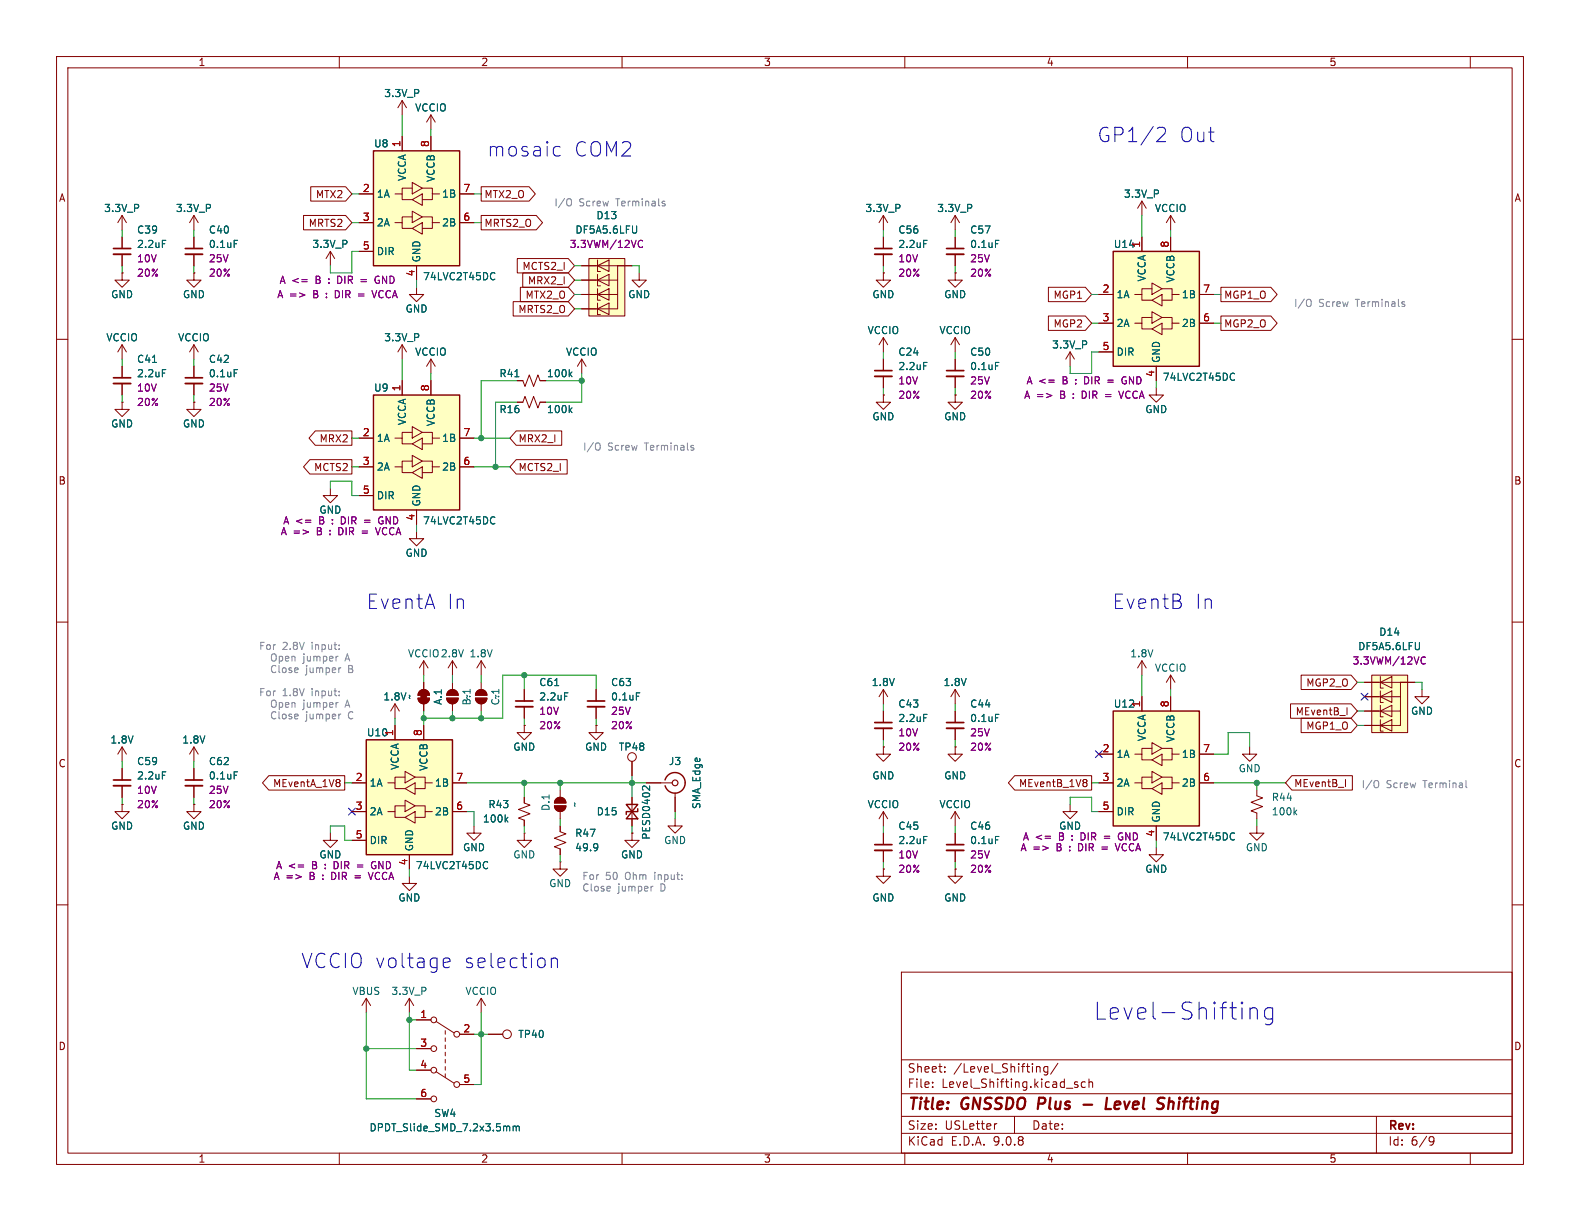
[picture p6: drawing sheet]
<svg xmlns="http://www.w3.org/2000/svg" width="279mm" height="216mm" viewBox="0 0 279 216" stroke-linecap="round" stroke-linejoin="round" font-family="sans-serif">
<g fill="none" stroke="#840000" stroke-width=".18">
<path d="M10 10h259.4v195.9h-259.4zM12 12h255.4v191.9h-255.4zM60 10v2M110 10v2M160 10v2M210 10v2M260 10v2M10 60h2M71.1 61l.8 1.2M71.1 61v2.5M71.1 61l-.7 1.2M267.4 60h2"/>
<path d="M10 110h2M267.4 110h2M34.3 132.1v2.5M34.3 135.9v2M34.3 138.9v2.1M34.3 132.1l.8 1.3M34.3 132.1l-.8 1.3M84.1 123.4h2a1.02 1.02 0 0 1-1 1.1 1.02 1.02 0 0 1-1-1.1zM84.4 122.2a1.02 1.02 0 0 1 1.1-.2 1.02 1.02 0 0 1 .6 .9h-2zM85.1 120.7v1.2M85.1 124.5v1.2M92.7 121.9v2.1"/>
<path d="M92.7 125v2M99.1 139.7v1.3M34.3 142.2v1.3h1.3l-1.3 1.3-1.3-1.3h1.3M34.3 142.2h.1M98 142.5h2.1a1.02 1.02 0 0 1-1 1 1.02 1.02 0 0 1-1.1-1zM98.3 141.3a1.02 1.02 0 0 1 1.1-.2 1.02 1.02 0 0 1 .7 .9h-2.1zM99.1 143.5v1.3M111.8 141v5.1M10 160h2M159.4 171.9h108v32h-108zM267.4 160h2M73.7 180.3h2.5"/>
<path d="M73.7 185.4h2.5M73.7 189.2h2.5M73.7 194.3h2.5M77.1 180.6l3.2 2M77.1 189.5l3.2 2M78.7 182.2v.7M78.7 183.5v.7M78.7 184.8v.6M78.7 186.1v.6M78.7 187.3v.7M78.7 188.6v.6M78.7 189.9v.6"/>
<path d="M81.3 191.8h2.5M81.3 182.9h2.5M159.4 197.4h108M159.4 193.4h108M159.4 187.4h108M164.9 192.1v.2M164.9 191.4v.1M167.1 189.4v.2M167.1 188.7v.1M176.3 198.7l-.3 .1M179.4 197.4v3M183.5 188.6h.2l.2 .2v.8"/>
<path d="M185.3 188.7l-.4-.1-.3 .3v.4l.1 .2h.6M185.3 188.6v1.2l-.3 .3-.4-.1M187.1 188l-1.3 1.9M190.1 191.7l.5 .2v.2l-.2 .2-.4-.1M190.1 191.4h.5M191.9 191.4l-.4-.1-.3 .3v.4l.2 .2h.5M192.6 191.4l.2-.1 .3 .1 .1 .9M192.6 190.8v1.5M243.4 197.4v6.5M60 203.9v2M110 203.9v2M159.4 200.4h108"/>
<path d="M160 203.9v2M210 203.9v2M253 201l.5 .1a.99 .99 0 0 1-.4 1.4h-.2M253.6 201.6l-.3 .3h-.3M260 203.9v2"/>
<circle cx="76.7" cy="194.3" r=".51"/>
<circle cx="76.7" cy="180.3" r=".51"/>
<circle cx="76.7" cy="185.4" r=".51"/>
<circle cx="76.7" cy="189.2" r=".51"/>
<circle cx="80.8" cy="191.8" r=".51"/>
<circle cx="80.8" cy="182.9" r=".51"/>
</g>
<path d="M183.8 194.1l-.3 2M191.6 195.3h1.5M195.8 194.1l-.3 2h1M197.3 194.9l-.2 .9 .2 .3M198.1 195.2l-1 .2M206.8 194.1l-.2 2M207.3 194.8l-.6 .2" fill="none" stroke="#840000" stroke-width=".4"/>
<g fill="#840000" stroke="#840000" stroke-width=".18">
<path d="M98 142.5h2.1a1.02 1.02 0 0 1-1 1 1.02 1.02 0 0 1-1.1-1z"/>
<path d="M98.3 141.3a1.02 1.02 0 0 1 1.1-.2 1.02 1.02 0 0 1 .7 .9h-2.1z"/>
<path d="M84.1 123.4h2a1.02 1.02 0 0 1-1 1.1 1.02 1.02 0 0 1-1-1.1z"/>
<path d="M84.4 122.2a1.02 1.02 0 0 1 1.1-.2 1.02 1.02 0 0 1 .6 .9h-2z"/>
</g>
<path d="M32.8 137.9h3M91.2 124h3" fill="none" stroke="#840000" stroke-width=".3"/>
<path d="M32.8 138.9h3M91.2 125h3" fill="none" stroke="#840000" stroke-width=".33"/>
<path d="M41.4 136.5h.6M98.1 121.2h.7M99.8 122.5h.6M114.9 139v.8l-.9-.8-.3 .1-.1 .4M90.1 199.2v.8M90.7 199.1v.9M90.7 199.2l.4-.1 .2 .2M91.3 199.3l.2-.2 .3 .1v.8M91.3 199.3v.7" fill="none" stroke="#006464" stroke-width=".18"/>
<path d="M110.7 142.2l2.1 2.6h-2.1l2.1-2.6zM112.8 143v.5h-2.1v.5" fill="none" stroke="#840000" stroke-width=".25"/>
<path d="M64.8 130.8h15.2v20.3h-15.2z" fill="#ffffc2"/>
<path d="M64.8 130.8h15.2v20.3h-15.2z" fill="none" stroke="#840000" stroke-width=".25"/>
<g fill="none" stroke="#840000" stroke-width=".18">
<path d="M156.2 41.9v2M156.2 45v2M62.2 138.4h2.6M68.6 138.4h1.2v1h1.8M69.8 128.3v2.5M71.6 137.4h-1.8v1M71.6 136.4l1.8 1-1.8 1zM71.6 139.4l1.8-1v2.1zM73.4 137.4h1.8v1h1.3M74.9 128.3v2.5M75.2 138.4v1h-1.8M80 138.4h2.5"/>
<path d="M58.4 147.3v1.3h1.3l-1.3 1.3-1.3-1.3h1.3M62.2 143.5h2.6M62.2 148.6h2.6M68.6 143.5h1.2v1h1.8M71.6 142.5h-1.8v1M71.6 141.5l1.8 1-1.8 1zM71.6 144.5l1.8-1v2zM72.4 151.1v2.6M73.4 142.5h1.8v1h1.3M75.2 143.5v1h-1.8M80 143.5h2.5M83.8 146.1v1.2h1.3l-1.3 1.3-1.3-1.3h1.3"/>
</g>
<path d="M163.3 42.5h.6M85.9 152.3l.3 .2M86.2 153.5l-.3 .1" fill="none" stroke="#006464" stroke-width=".18"/>
<path d="M52.3 154.7l1 .3-1 .4M52.7 152.9h1M52.7 153.3h1M57.5 153.5v.1M57.5 152.8v.1M62.8 154.9h.9M62.8 155.2h.9M63.2 152.9h1M63.2 153.3h1M65.1 154.2l.5 1.3M66.1 152.3a.68 .68 0 0 0-.4 .7 .68 .68 0 0 0 .4 .6" fill="none" stroke="#840084" stroke-width=".18"/>
<path d="M154.7 43.9h3" fill="none" stroke="#840000" stroke-width=".3"/>
<path d="M154.7 45h3" fill="none" stroke="#840000" stroke-width=".33"/>
<path d="M66 69.9h15.3v20.3h-15.3z" fill="#ffffc2"/>
<path d="M66 69.9h15.3v20.3h-15.3z" fill="none" stroke="#840000" stroke-width=".25"/>
<g fill="none" stroke="#840000" stroke-width=".18">
<path d="M201.9 35.6l.8 1.2M201.9 35.6v2.5M201.9 35.6l-.7 1.2M207 38.1l-.8 1.3M207 38.1l.8 1.3M207 38.1v2.5M63.5 77.5h2.5M69.8 77.5h1.3v1h1.8M71.1 67.3v2.6M72.9 76.5h-1.8v1M72.9 75.4l1.8 1.1-1.8 1zM72.9 78.5l1.8-1v2z"/>
<path d="M74.7 76.5h1.8v1h1.2M76.2 67.3v2.6M76.5 77.5v1h-1.8M81.3 77.5h2.5M58.4 86.4v1.2h1.3l-1.3 1.3-1.3-1.3h1.3M63.5 82.6h2.5M63.5 87.6h2.5M69.8 82.6h1.3v1h1.8M72.9 81.5h-1.8v1.1M72.9 80.5l1.8 1-1.8 1.1zM72.9 83.6l1.8-1v2zM73.7 90.2v2.5"/>
<path d="M74.7 81.5h1.8v1.1h1.2M76.5 82.6v1h-1.8M81.3 82.6h2.5M92.7 128.3v1.2h1.3l-1.3 1.3-1.3-1.3h1.3M92.7 128.3h.1M111.8 134.6v2.6"/>
<circle cx="111.8" cy="133.9" r=".76"/>
</g>
<path d="M87.1 91.4l.4 .1M87.5 92.5l-.4 .2" fill="none" stroke="#006464" stroke-width=".18"/>
<path d="M53.6 93.7l.9 .4-.9 .3M54 92h1M54 92.4h1M58.4 94.4v.2M58.4 93.8v.1M64 93.9h1M64 94.3h1M64.5 92h.9M64.5 92.4h.9M66.4 93.3l.4 1.3M67.4 91.4a.68 .68 0 0 0-.5 .6 .68 .68 0 0 0 .5 .7" fill="none" stroke="#840084" stroke-width=".18"/>
<path d="M196.8 44.5h15.3v20.3h-15.3z" fill="#ffffc2"/>
<path d="M196.8 44.5h15.3v20.3h-15.3z" fill="none" stroke="#840000" stroke-width=".25"/>
<g fill="none" stroke="#840000" stroke-width=".18">
<path d="M71.1 17.8l.8 1.3M71.1 17.8v2.5M71.1 17.8l-.7 1.3M168.9 38.1l.8 1.3M168.9 38.1v2.5M168.9 38.1l-.8 1.3M168.9 48.3v1.2h1.3l-1.3 1.3-1.3-1.3h1.3M168.9 48.3h.1M168.9 41.9v2M168.9 45v2M194.3 52.1h2.5M194.3 57.2h2.5"/>
<path d="M200.7 52.1h1.2v1h1.8M200.7 57.2h1.2v1h1.8M201.9 41.9v2.6M203.7 51.1h-1.8v1M203.7 56.1h-1.8v1.1M203.7 50l1.8 1.1-1.8 1zM203.7 55.1l1.8 1-1.8 1.1zM203.7 53.1l1.8-1v2zM203.7 58.2l1.8-1v2zM205.5 51.1h1.8v1h1.2M205.5 56.1h1.8v1.1h1.2M207 41.9v2.6"/>
<path d="M207.3 52.1v1h-1.8M207.3 57.2v1h-1.8M212.1 52.1h2.5M212.1 57.2h2.5M189.2 62.2l.8 1.3M189.2 62.2v2.6M189.2 62.2l-.7 1.3M194.3 62.2h2.5M204.5 64.8v2.5M21.6 132.1l.8 1.3M21.6 132.1v2.5M21.6 135.9v2"/>
<path d="M21.6 138.9v2.1M21.6 132.1l-.8 1.3M105.4 128.3v1.2h1.3l-1.3 1.3-1.3-1.3h1.3M105.4 128.3h.1M21.6 142.2v1.3h1.3l-1.3 1.3-1.3-1.3h1.3M21.6 142.2h.1"/>
</g>
<path d="M176 42.5h.6M218 66l.3 .1M218.3 67.1l-.3 .2M28.7 136.5h.6" fill="none" stroke="#006464" stroke-width=".18"/>
<path d="M185 69.6l1 .3-1 .4M185.5 67.2h.9M185.5 67.6h.9M195.5 69.8h1M195.5 70.1h1M195.9 67.2h1M195.9 67.6h1M197.8 69.2l.5 1.2M198.8 66.6a.68 .68 0 0 0-.4 .7 .68 .68 0 0 0 .4 .6" fill="none" stroke="#840084" stroke-width=".18"/>
<path d="M167.4 43.9h3M20.1 137.9h3" fill="none" stroke="#840000" stroke-width=".3"/>
<path d="M167.4 45h3M20.1 138.9h3" fill="none" stroke="#840000" stroke-width=".33"/>
<path d="M66 26.7h15.3v20.3h-15.3z" fill="#ffffc2"/>
<path d="M66 26.7h15.3v20.3h-15.3z" fill="none" stroke="#840000" stroke-width=".25"/>
<g fill="none" stroke="#840000" stroke-width=".18">
<path d="M21.6 38.1v2.5M21.6 38.1l.8 1.3M21.6 38.1l-.8 1.3M34.3 38.1v2.5M34.3 38.1l.8 1.3M34.3 38.1l-.8 1.3M63.5 34.3h2.5M63.5 39.4h2.5M69.8 34.3h1.3v1h1.8M69.8 39.4h1.3v1h1.8M71.1 24.1v2.6M72.9 33.3h-1.8v1"/>
<path d="M72.9 38.4h-1.8v1M72.9 32.3l1.8 1-1.8 1zM72.9 37.3l1.8 1.1-1.8 1zM72.9 35.3l1.8-1v2zM74.7 33.3h1.8v1h1.2M74.7 38.4h1.8v1h1.2M76.2 24.1v2.6M76.5 34.3v1h-1.8M76.5 39.4v1h-1.8M81.3 34.3h2.5M81.3 39.4h2.5M21.6 48.3v1.2h1.3l-1.3 1.3-1.3-1.3h1.3"/>
<path d="M21.6 48.3h.1M21.6 41.9v2M21.6 45v2M34.3 48.3v1.2h1.3l-1.3 1.3-1.3-1.3h1.3M34.3 48.3h.1M34.3 41.9v2M34.3 45v2M58.4 44.5l.8 1.2M58.4 44.5v2.5M58.4 44.5l-.7 1.2M63.5 44.5h2.5M72.9 40.4l1.8-1v2z"/>
<path d="M73.7 50.8v1.3h1.2l-1.2 1.2-1.3-1.2h1.3M73.7 47v2.5M21.6 71.1v1.3h1.3l-1.3 1.3-1.3-1.3h1.3M21.6 71.1h.1M21.6 61v2.5M21.6 64.8v2M21.6 67.8v2.1M21.6 61l-.8 1.2M21.6 61l.8 1.2M34.3 71.1v1.3h1.3l-1.3 1.3-1.3-1.3h1.3M34.3 71.1h.1M34.3 61v2.5"/>
<path d="M34.3 64.8v2M34.3 67.8v2.1M34.3 61l-.8 1.2M34.3 61l.8 1.2M76.2 63.5v2.5M76.2 63.5l-.8 1.3M76.2 63.5l.8 1.3M102.9 63.5l-.8 1.3M102.9 63.5l.7 1.3M102.9 63.5v2.5M168.9 63.5v2M168.9 66.5v2.1"/>
<path d="M74.9 116.8v2.6M74.9 116.8l-.7 1.3M74.9 116.8l.8 1.3M80 116.8l.8 1.3M80 116.8v2.6M80 116.8l-.8 1.3M85.1 116.8l.8 1.3M85.1 116.8v2.6M85.1 116.8l-.8 1.3M69.8 124.5l.8 1.2M69.8 124.5v2.5M69.8 124.5l-.7 1.2"/>
<path d="M73.9 123.4h2a1.02 1.02 0 0 1-1 1.1 1.02 1.02 0 0 1-1-1.1zM74.2 122.2a1.02 1.02 0 0 1 1.1-.2 1.02 1.02 0 0 1 .6 .9h-2zM74.9 120.7v1.2M74.9 124.5v1.2M79 123.4h2a1.02 1.02 0 0 1-1 1.1 1.02 1.02 0 0 1-1-1.1zM79.3 122.2a1.02 1.02 0 0 1 1.1-.2 1.02 1.02 0 0 1 .6 .9h-2zM80 120.7v1.2M80 124.5v1.2M105.4 121.9v2.1M105.4 125v2M92.7 141v1l1 .4-2 .7 2 .8-2 .8 1 .3v1.1M92.7 147.3v1.3h-1.3l1.3 1.3 1.3-1.3h-1.3"/>
<path d="M92.7 147.3h.1M99.1 152.4v1.3h-1.3l1.3 1.2 1.2-1.2h-1.2M99.1 152.4h.1M72.4 176.5l.8 1.3M72.4 176.5v2.6M72.4 176.5l-.8 1.3M86.4 182.9h2.5"/>
<circle cx="89.7" cy="182.9" r=".76"/>
</g>
<path d="M28.7 42.5h.6M41.4 42.5h.6M87.1 48.2l.4 .1M87.5 49.4l-.4 .1M27 64.1h.7M28.7 65.4h.6M41.4 65.4h.6M176 64.1h.6M83.1 121.9v.7M112.5 122.5h.6M89.5 144.9l.3 .5M89.8 144.5l-.5 .5" fill="none" stroke="#006464" stroke-width=".18"/>
<path d="M52.9 51.8l1 .4-1 .3M53.4 49.4h.9M53.4 49.8h.9M63.4 52h1M63.4 52.3h1M63.8 49.4h1M63.8 49.8h1M65.8 51.4l.4 1.2M66.7 48.8a.68 .68 0 0 0-.4 .7 .68 .68 0 0 0 .4 .6" fill="none" stroke="#840084" stroke-width=".18"/>
<path d="M20.1 43.9h3M32.8 43.9h3M20.1 66.8h3M32.8 66.8h3M167.4 65.5h3M103.9 124h3" fill="none" stroke="#840000" stroke-width=".3"/>
<path d="M20.1 45h3M32.8 45h3M20.1 67.8h3M32.8 67.8h3M167.4 66.5h3M103.9 125h3" fill="none" stroke="#840000" stroke-width=".33"/>
<g fill="#840000" stroke="#840000" stroke-width=".18">
<path d="M74.4 122.7h1v1h-1z"/>
<path d="M73.9 123.4h2a1.02 1.02 0 0 1-1 1.1 1.02 1.02 0 0 1-1-1.1z"/>
<path d="M74.2 122.2a1.02 1.02 0 0 1 1.1-.2 1.02 1.02 0 0 1 .6 .9h-2z"/>
<path d="M79 123.4h2a1.02 1.02 0 0 1-1 1.1 1.02 1.02 0 0 1-1-1.1z"/>
<path d="M79.3 122.2a1.02 1.02 0 0 1 1.1-.2 1.02 1.02 0 0 1 .6 .9h-2z"/>
</g>
<path d="M104.1 45.7h6.4v10.2h-6.4z" fill="#ffffc2"/>
<g fill="none" stroke="#840000" stroke-width=".18">
<path d="M76.2 20.3l-.8 1.3M76.2 20.3l.8 1.3M76.2 20.3v2.6M156.2 38.1v2.5M156.2 38.1l.8 1.3M156.2 38.1l-.8 1.3M102.9 52.1h6.3M102.9 49.5h6.3M102.9 47h8.9M104.1 45.7h6.4v10.2h-6.4zM105.7 53.6v2h.5M105.7 54.6l2-1v2z"/>
<path d="M105.7 51.1v2h.5M105.7 52.1l2-1v2zM105.7 48.5v2h.5M105.7 49.5l2-1v2zM105.7 46v2h.5M105.7 47l2-1v2zM109.2 47v7.6h-6.3M113 48.3v1.2h1.3l-1.3 1.3-1.2-1.3h1.2M156.2 48.3v1.2h1.3l-1.3 1.3-1.3-1.3h1.3M156.2 48.3h.1M156.2 59.7l-.8 1.3M156.2 59.7l.8 1.3"/>
<path d="M156.2 59.7v2.5M91.4 67.3h1.1l.3 1 .8-2 .8 2 .7-2 .4 1h1M91.4 71.1h1.1l.3-1 .8 2 .8-2 .7 2 .4-1h1M156.2 69.9v1.2h1.3l-1.3 1.3-1.3-1.3h1.3M156.2 69.9h.1M156.2 63.5v2M156.2 66.5v2.1M73.7 94v1.3h1.2l-1.2 1.2-1.3-1.2h1.3M156.2 132.1v1.3h1.3l-1.3 1.2-1.3-1.2h1.3M156.2 132.1h.1M156.2 121.9v2.6M156.2 125.7v2.1"/>
<path d="M156.2 128.8v2M156.2 121.9l.8 1.3M156.2 121.9l-.8 1.3M221 132.1v1.3h1.2l-1.2 1.2-1.3-1.2h1.3M222.2 139.7v1l1.1 .4-2.1 .8 2.1 .7-2.1 .8 1 .4v1M72.4 154.9v1.3h1.3l-1.3 1.3-1.3-1.3h1.3M99.1 146.1v1l1 .3-2.1 .8 2.1 .8-2.1 .7 1.1 .4v1M111.8 147.3v1.3h-1.3l1.3 1.3 1.2-1.3h-1.2M111.8 147.3h.1M156.2 153.7v1.2h1.3l-1.3 1.3-1.3-1.3h1.3M156.2 153.7h.1M156.2 143.5v2.6"/>
<path d="M156.2 147.3v2.1M156.2 150.4v2M156.2 143.5l-.8 1.3M156.2 143.5l.8 1.3M204.5 149.9v1.2h1.2l-1.2 1.3-1.3-1.3h1.3M222.2 146.1v1.2h1.3l-1.3 1.3-1.2-1.3h1.2M64.8 176.5l-.8 1.3M64.8 176.5l.7 1.3M64.8 176.5v2.6M85.1 176.5l-.8 1.3M85.1 176.5l.8 1.3M85.1 176.5v2.6"/>
</g>
<g fill="none" stroke="#006464" stroke-width=".18">
<path d="M112.6 39.9v1.1l-.3 .2M91 66.6h.8M100.8 72.5l.3 .5M100.8 66.1l.3 .5M101.1 72.1l-.4 .5M101.1 65.8l-.4 .5M163.3 64.1h.6M163.3 126.3h.6M105.6 149.2v.1a1.07 1.07 0 0 1-.1 1M105.7 149.7l-.1 .2M163.3 147.9h.6M229 143.6l.3 .5"/>
<path d="M229.3 143.2l-.5 .5"/>
</g>
<path d="M112.8 43.2l.3 .5 .3 .1 .2-.2M113.6 42.6l-.2-.1h-.3l-.3 .5" fill="none" stroke="#840084" stroke-width=".18"/>
<path d="M154.7 65.5h3M154.7 127.8h3M154.7 149.4h3" fill="none" stroke="#840000" stroke-width=".3"/>
<path d="M154.7 66.5h3M154.7 128.8h3M154.7 150.4h3" fill="none" stroke="#840000" stroke-width=".33"/>
<path d="M196.8 125.7h15.3v20.4h-15.3z" fill="#ffffc2"/>
<path d="M117.6 137.9a1.81 1.81 0 0 1 2.8-1 1.81 1.81 0 0 1 0 3 1.81 1.81 0 0 1-2.8-1M196.8 125.7h15.3v20.4h-15.3z" fill="none" stroke="#840000" stroke-width=".25"/>
<g fill="none" stroke="#840000" stroke-width=".18">
<path d="M168.9 69.9v1.2h1.3l-1.3 1.3-1.3-1.3h1.3M168.9 69.9h.1M114.3 138.4h4.6M168.9 132.1v1.3h1.3l-1.3 1.2-1.3-1.2h1.3M168.9 132.1h.1M168.9 121.9v2.6M168.9 125.7v2.1M168.9 128.8v2M168.9 121.9l.8 1.3M168.9 121.9l-.8 1.3M194.3 133.4h2.5M194.3 138.4h2.5"/>
<path d="M200.7 133.4h1.2v1h1.8M200.7 138.4h1.2v1h1.8M201.9 123.2v2.5M203.7 132.3h-1.8v1.1M203.7 137.4h-1.8v1M203.7 131.3l1.8 1-1.8 1.1zM203.7 136.4l1.8 1-1.8 1zM203.7 134.4l1.8-1v2zM203.7 139.4l1.8-1v2.1zM205.5 132.3h1.8v1.1h1.2M205.5 137.4h1.8v1h1.2M207 123.2v2.5"/>
<path d="M207.3 133.4v1h-1.8M207.3 138.4v1h-1.8M212.1 133.4h2.5M212.1 138.4h2.5M119.4 144.8v1.3h-1.3l1.3 1.2 1.2-1.2h-1.2M119.4 140.2v3.3M168.9 153.7v1.2h1.3l-1.3 1.3-1.3-1.3h1.3M168.9 153.7h.1M168.9 143.5v2.6M168.9 147.3v2.1M168.9 150.4v2M168.9 143.5l-.8 1.3"/>
<path d="M168.9 143.5l.8 1.3M189.2 142.2v1.3h1.3l-1.3 1.3-1.2-1.3h1.2M194.3 143.5h2.5M204.5 146.1v2.5"/>
</g>
<path d="M176 126.3h.6M176 147.9h.6M218 147.3l.3 .1M218.3 148.4l-.3 .1" fill="none" stroke="#006464" stroke-width=".18"/>
<path d="M184.4 149.6l1 .4-1 .3M184.8 147.9h1M184.8 148.2h1M189.6 148.4v.1M189.6 147.7v.2M194.9 149.8h.9M194.9 150.1h.9M195.3 147.9h.9M195.3 148.2h.9M197.2 149.2l.4 1.2M198.2 147.3a.68 .68 0 0 0-.4 .6 .68 .68 0 0 0 .4 .6" fill="none" stroke="#840084" stroke-width=".18"/>
<path d="M167.4 127.8h3M167.4 149.4h3" fill="none" stroke="#840000" stroke-width=".3"/>
<path d="M167.4 128.8h3M167.4 150.4h3" fill="none" stroke="#840000" stroke-width=".33"/>
<circle cx="119.4" cy="138.4" r=".51" fill="none" stroke="#840000" stroke-width=".2"/>
<path d="M242.6 119.4h6.3v10.1h-6.3z" fill="#ffffc2"/>
<g fill="none" stroke="#840000" stroke-width=".18">
<path d="M53.7 38.1h7.4l1.1 1.3-1.1 1.2h-7.4zM54.9 33h6.2l1.1 1.3-1.1 1.3h-6.2zM63.5 34.3h2.5M63.5 39.4h2.5M71.1 24.1v2.6M76.2 24.1v2.6M81.3 34.3h2.5M81.3 39.4h2.5M85.1 33h8.5l1.1 1.3-1.1 1.3h-8.5zM85.1 38.1h9.7l1.1 1.3-1.1 1.2h-9.7zM21.6 48.3h.1M21.6 41.9v2"/>
<path d="M21.6 45v2M34.3 48.3h.1M34.3 41.9v2M34.3 45v2M63.5 44.5h2.5M73.7 47v2.5M90.7 53.3h9.8l1.1 1.3-1.1 1.3h-9.8zM91.5 45.7h9l1.1 1.3-1.1 1.3h-9zM92 50.8h8.5l1.1 1.3-1.1 1.2h-8.5zM92.4 48.3h8.1l1.1 1.2-1.1 1.3h-8.1zM102.9 54.6h2.5M102.9 52.1h2.5"/>
<path d="M102.9 49.5h2.5M102.9 47h2.5M109.2 47h2.6M156.2 48.3h.1M156.2 41.9v2M156.2 45v2M168.9 48.3h.1M168.9 59.7l-.8 1.3M168.9 59.7l.8 1.3M168.9 41.9v2M168.9 45v2M168.9 59.7v2.5"/>
<path d="M185.4 50.8h6.5l1.1 1.3-1.1 1.2h-6.5zM185.4 55.9h6.5l1.1 1.3-1.1 1.2h-6.5zM194.3 52.1h2.5M194.3 57.2h2.5M201.9 41.9v2.6M207 41.9v2.6M212.1 52.1h2.5M212.1 57.2h2.5M215.9 55.9h8.8l1.1 1.3-1.1 1.2h-8.8zM215.9 50.8h8.8l1.1 1.3-1.1 1.2h-8.8zM21.6 71.1h.1M21.6 64.8v2"/>
<path d="M21.6 67.8v2.1M34.3 71.1h.1M34.3 64.8v2M34.3 67.8v2.1M55.8 76.2h6.4v2.5h-6.4l-1.2-1.2zM63.5 77.5h2.5M71.1 67.3v2.6M76.2 67.3v2.6M81.3 77.5h2.5M91.3 76.2h8v2.5h-8l-1.1-1.2zM91.4 67.3h1.1M91.4 71.1h1.1"/>
<path d="M95.5 67.3h1M95.5 71.1h1M156.2 69.9h.1M156.2 63.5v2M156.2 66.5v2.1M168.9 69.9h.1M168.9 63.5v2M168.9 66.5v2.1M194.3 62.2h2.5M204.5 68.6v1.3h1.2l-1.2 1.2-1.3-1.2h1.3M204.5 64.8v2.5M54.8 81.3h7.4v2.5h-7.4l-1.1-1.2z"/>
<path d="M63.5 82.6h2.5M63.5 87.6h2.5M73.7 90.2v2.5M81.3 82.6h2.5M91.3 81.3h9v2.5h-9l-1.1-1.2zM201.9 116.8l.8 1.3M201.9 116.8v2.6M201.9 116.8l-.7 1.3M207 119.4l-.8 1.3M207 119.4l.8 1.3M207 119.4v2.5M230.1 119.4h8.8l1.1 1.3-1.1 1.2h-8.8z"/>
<path d="M242.6 119.4h6.3v10.1h-6.3zM244.1 119.6v2.1h.5M21.6 135.9v2M21.6 138.9v2.1M34.3 135.9v2M34.3 138.9v2.1M47.5 137.2h13.5v2.5h-13.5l-1.1-1.3zM60 137.9l.1 .2-.1 .2M60 138.4l.1 .2-.1 .4M62.2 138.4h2.6M69.8 128.3v2.5M74.9 120.7v1.2"/>
<path d="M74.9 124.5v1.2M74.9 128.3v2.5M80 138.4h2.5M92.7 128.3h.1M92.7 121.9v2.1M92.7 125v2M105.4 128.3h.1M105.4 121.9v2.1M105.4 125v2M111.8 134.6v2.6M114.3 138.4h2.5M156.2 132.1h.1"/>
<path d="M156.2 125.7v2.1M156.2 128.8v2M168.9 132.1h.1M168.9 125.7v2.1M168.9 128.8v2M179.4 137.2h13.6v2.5h-13.6l-1.1-1.3zM191.7 137.8h.3l.2 .3-.2 .3M191.7 138.4h.3M192 138.4l.2 .2v.3l-.1 .1-.4 .1M194.3 138.4h2.5M194.3 133.4h2.5M201.9 123.2v2.5"/>
<path d="M207 123.2v2.5M212.1 138.4h2.5M212.1 133.4h2.5M228.2 124.5h10.7l1.1 1.2-1.1 1.3h-10.7zM228.4 137.2h10.7v2.5h-10.7l-1.1-1.3zM230.1 127h8.8l1.1 1.3-1.1 1.2h-8.8zM237.9 137.8v1.3M238.2 125.1v1.3M241.3 125.7h6.3M241.3 123.2h6.3M241.3 120.7h8.9M244.1 127.3v2h.5"/>
<path d="M244.1 128.3l2-1v2zM244.1 124.7v2h.5M244.1 125.7l2-1v2zM244.1 122.2v2h.5M244.1 123.2l2-1v2zM244.1 120.7l2-1.1v2.1zM247.6 120.7v7.6h-6.3M251.5 121.9v1.3h1.2l-1.2 1.3-1.3-1.3h1.3M21.6 142.2h.1M34.3 142.2h.1M62.2 143.5h2.6M62.2 148.6h2.6"/>
<path d="M72.4 151.1v2.6M80 143.5h2.5M92.7 141v1M92.7 145v1.1M99.1 146.1v1M99.1 150.1v1M111.8 147.3h.1M111.8 141v1.2M111.8 144.8v1.3M119.4 141v2.5M156.2 153.7h.1M156.2 147.3v2.1"/>
<path d="M156.2 150.4v2M168.9 153.7h.1M168.9 147.3v2.1M168.9 150.4v2M194.3 143.5h2.5M204.5 146.1v2.5M73.7 180.3h2.5M73.7 185.4h2.5M73.7 189.2h2.5M73.7 194.3h2.5M81.3 182.9h2.5M81.3 191.8h2.5"/>
<path d="M86.4 182.9h2.5"/>
</g>
<g fill="none" stroke="#006464" stroke-width=".18">
<path d="M112.6 39.9v1.1l-.3 .2M28.7 42.5h.6M41.4 42.5h.6M87.1 48.2l.4 .1M87.5 49.4l-.4 .1M163.3 42.5h.6M176 42.5h.6M27 64.1h.7M28.7 65.4h.6M41.4 65.4h.6M91 66.6h.8M100.8 72.5l.3 .5"/>
<path d="M100.8 66.1l.3 .5M101.1 72.1l-.4 .5M101.1 65.8l-.4 .5M163.3 64.1h.6M176 64.1h.6M218 66l.3 .1M218.3 67.1l-.3 .2M87.1 91.4l.4 .1M87.5 92.5l-.4 .2M251 113.6v1l-.2 .3M28.7 136.5h.6M41.4 136.5h.6"/>
<path d="M98.1 121.2h.7M99.8 122.5h.6M112.5 122.5h.6M114.9 139v.8l-.9-.8-.3 .1-.1 .4M163.3 126.3h.6M176 126.3h.6M85.9 152.3l.3 .2M86.2 153.5l-.3 .1M89.5 144.9l.3 .5M89.8 144.5l-.5 .5M105.6 149.2v.1a1.07 1.07 0 0 1-.1 1M105.7 149.7l-.1 .2"/>
<path d="M163.3 147.9h.6M176 147.9h.6M218 147.3l.3 .1M218.3 148.4l-.3 .1M90.1 199.2v.8M90.7 199.1v.9M90.7 199.2l.4-.1 .2 .2M91.3 199.3l.2-.2 .3 .1v.8M91.3 199.3v.7"/>
</g>
<g fill="none" stroke="#840084" stroke-width=".18">
<path d="M52.9 51.8l1 .4-1 .3M53.4 49.4h.9M53.4 49.8h.9M63.4 52h1M63.4 52.3h1M63.8 49.4h1M63.8 49.8h1M65.8 51.4l.4 1.2M66.7 48.8a.68 .68 0 0 0-.4 .7 .68 .68 0 0 0 .4 .6M112.8 43.2l.3 .5 .3 .1 .2-.2M113.6 42.6l-.2-.1h-.3l-.3 .5M185 69.6l1 .3-1 .4"/>
<path d="M185.5 67.2h.9M185.5 67.6h.9M195.5 69.8h1M195.5 70.1h1M195.9 67.2h1M195.9 67.6h1M197.8 69.2l.5 1.2M198.8 66.6a.68 .68 0 0 0-.4 .7 .68 .68 0 0 0 .4 .6M53.6 93.7l.9 .4-.9 .3M54 92h1M54 92.4h1M58.4 94.4v.2"/>
<path d="M58.4 93.8v.1M64 93.9h1M64 94.3h1M64.5 92h.9M64.5 92.4h.9M66.4 93.3l.4 1.3M67.4 91.4a.68 .68 0 0 0-.5 .6 .68 .68 0 0 0 .5 .7M251.3 116.9l.2 .5h.3l.3-.1M252.1 116.3l-.3-.2-.3 .1-.2 .5M52.3 154.7l1 .3-1 .4M52.7 152.9h1M52.7 153.3h1"/>
<path d="M57.5 153.5v.1M57.5 152.8v.1M62.8 154.9h.9M62.8 155.2h.9M63.2 152.9h1M63.2 153.3h1M65.1 154.2l.5 1.3M66.1 152.3a.68 .68 0 0 0-.4 .7 .68 .68 0 0 0 .4 .6M184.4 149.6l1 .4-1 .3M184.8 147.9h1M184.8 148.2h1M189.6 148.4v.1"/>
<path d="M189.6 147.7v.2M194.9 149.8h.9M194.9 150.1h.9M195.3 147.9h.9M195.3 148.2h.9M197.2 149.2l.4 1.2M198.2 147.3a.68 .68 0 0 0-.4 .6 .68 .68 0 0 0 .4 .6"/>
</g>
<g fill="none" stroke="#009600" stroke-width=".18">
<path d="M62.2 39.4h1.3M62.2 34.3h1.3M71.1 20.3v3.8M76.2 22.9v1.2M83.8 39.4h1.3M83.8 34.3h1.3M201.9 38.1v3.8M21.6 40.6v1.3M21.6 47v1.3M34.3 40.6v1.3M34.3 47v1.3M63.5 44.5h-1.3v3.8h-3.8v-1.3"/>
<path d="M73.7 49.5v1.3M101.6 47h1.3M101.6 49.5h1.3M101.6 52.1h1.3M101.6 54.6h1.3M111.8 47h1.2v1.3M156.2 40.6v1.3M156.2 47v1.3M168.9 40.6v1.3M168.9 47v1.3M193 52.1h1.3M193 57.2h1.3"/>
<path d="M207 40.6v1.3M214.6 52.1h1.3M214.6 57.2h1.3M21.6 63.5v1.3M21.6 69.9v1.2M34.3 63.5v1.3M34.3 69.9v1.2M62.2 77.5h1.3M71.1 63.5v3.8M76.2 66v1.3M83.8 77.5h6.4M91.4 67.3h-6.3v10.2"/>
<path d="M91.4 71.1h-3.8v11.5M96.5 67.3h6.4M102.9 66v5.1h-6.4M156.2 62.2v1.3M156.2 68.6v1.3M168.9 62.2v1.3M168.9 68.6v1.3M194.3 62.2h-1.3v3.8h-3.8v-1.2M204.5 67.3v1.3M58.4 86.4v-1.3h3.8v2.5h1.3M62.2 82.6h1.3M73.7 92.7v1.3"/>
<path d="M83.8 82.6h6.4M74.9 119.4v1.3M80 119.4v1.3M85.1 119.4v1.3M92.7 119.4v2.5M201.9 119.4v3.8M21.6 134.6v1.3M34.3 134.6v1.3M61 138.4h1.2M69.8 127v1.3M74.9 125.7v2.6M80 125.7v1.3"/>
<path d="M82.5 138.4h31.8M85.1 125.7v1.3M92.7 127v1.3M92.7 138.4v2.6M99.1 138.4v1.3M105.4 121.9v-2.5h-16.5v7.6h-14M105.4 127v1.3M111.8 137.2v3.8M156.2 124.5v1.2M156.2 130.8v1.3M168.9 124.5v1.2M168.9 130.8v1.3"/>
<path d="M193 138.4h1.3M207 121.9v1.3M214.6 138.4h12.7M221 132.1v-2.6h-3.8v3.9h-2.6M222.2 138.4v1.3M240 120.7h1.3M240 128.3h1.3M240 125.7h1.3M250.2 120.7h1.3v1.2M21.6 141v1.2M34.3 141v1.2M58.4 147.3v-1.2h2.6v2.5h1.2"/>
<path d="M72.4 153.7v1.2M82.5 143.5h1.3v2.6M92.7 146.1v1.2M99.1 144.8v1.3M99.1 151.1v1.3M111.8 146.1v1.2M119.4 143.5v1.3M156.2 146.1v1.2M156.2 152.4v1.3M168.9 146.1v1.2M168.9 152.4v1.3M189.2 142.2v-1.2h3.8v2.5h1.3"/>
<path d="M204.5 148.6v1.3M222.2 144.8v1.3M64.8 179.1v15.2h8.9M72.4 179.1v10.1h1.3M85.1 179.1v12.7h-1.3M64.8 185.4h8.9M72.4 180.3h1.3M83.8 182.9h2.6"/>
</g>
<path d="M193.7 132.7l1.2 1.3M194.9 132.7l-1.2 1.3M240.7 122.6l1.2 1.2M241.9 122.6l-1.2 1.2M61.6 142.9l1.2 1.2M62.8 142.9l-1.2 1.2" fill="none" stroke="#000084" stroke-width=".18"/>
<g fill="none" stroke="#848484" stroke-width=".18">
<path d="M100.8 35.1l.1 .1a.81 .81 0 0 1-.1 1.2M117.3 36l.3 .1v.1l-.2 .2h-.2M117.3 35.6h.3M231.6 52.9l.1 .1a.81 .81 0 0 1-.1 1.2M248.1 53.8h.3v.2l-.1 .2h-.3M248.1 53.3l.3 .1M105.8 78.3l.2 .1a.81 .81 0 0 1-.2 1.2M122.3 79.2h.3l.1 .2-.2 .2h-.2M122.3 78.7l.3 .1M60 114.7v.1M60 114.1v.1M60 122.9v.1"/>
<path d="M60 122.2v.2M243.5 138l.1 .1a.81 .81 0 0 1-.1 1.2M259.2 138v1.1l.2 .2M115.5 156.7l-.3 .1"/>
</g>
<path d="M98.3 25.9l.8 .1M99.1 27.5l-.8 .1M205 22.5h.6a.69 .69 0 0 1 .4 1.1l-1.5 1.4h1.6M78.7 169.4l.8 .1 .1 .5-1.2 .3M79.5 171l-.8 .1M97.5 169.6a.63 .63 0 0 1 1.1 .2v1.3M97.5 169.4v1.7M221 178.2v2M221 178.5a.75 .75 0 0 1 1.3 .1v1.6M225 178.3l-.2-.1h-.6l-.4 .3-.2 .3v.8l.3 .5 .3 .1h.6l.2-.1M225 178.2v2.4a.81 .81 0 0 1-1.2 .5" fill="none" stroke="#0000c2" stroke-width=".18"/>
<g fill="#009600" stroke="#009600" stroke-width=".18">
<circle cx="85.1" cy="77.5" r=".46"/>
<circle cx="87.6" cy="82.6" r=".46"/>
<circle cx="92.7" cy="119.4" r=".46"/>
<circle cx="72.4" cy="180.3" r=".46"/>
<circle cx="64.8" cy="185.4" r=".46"/>
<circle cx="85.1" cy="182.9" r=".46"/>
<circle cx="99.1" cy="138.4" r=".46"/>
<circle cx="92.7" cy="138.4" r=".46"/>
<circle cx="85.1" cy="127" r=".46"/>
<circle cx="111.8" cy="138.4" r=".46"/>
<circle cx="102.9" cy="67.3" r=".46"/>
<circle cx="222.2" cy="138.4" r=".46"/>
<circle cx="80" cy="127" r=".46"/>
<circle cx="74.9" cy="127" r=".46"/>
</g>
<text font-size="4.2" fill="#0000c2" x="193.4" y="180.5">Level-Shifting</text>
<g font-size="3.5" fill="#0000c2">
<text x="86.1" y="27.9">mosaic</text>
<text x="101.5" y="27.9">COM2</text>
<text x="194" y="25.4">GP1/2</text>
<text x="208.5" y="25.4">Out</text>
<text x="64.8" y="107.9">EventA</text>
<text x="79" y="107.9">In</text>
<text x="196.7" y="107.9">EventB</text>
<text x="211.3" y="107.9">In</text>
<text x="53.2" y="171.4">VCCIO voltage</text>
<text x="81.9" y="171.4">selection</text>
</g>
<g font-size="2.8" fill="#840000">
<text x="160.4" y="196.8">Title:</text>
<text x="170.1" y="196.8">GNSSDO</text>
<text x="184.4" y="196.8">Plus</text>
<text x="198" y="196.8">Level</text>
<text x="207.9" y="196.8">Shifting</text>
</g>
<g font-size="2.1" fill="#840000">
<text x="160.4" y="189.9">Sheet:</text>
<text x="168.6" y="189.9">/Level_Shifting/</text>
<text x="160.4" y="192.6">File:</text>
<text x="166.5" y="192.6">Level_Shifting.kicad_sch</text>
<text x="160.4" y="202.8">KiCad</text>
<text x="160.4" y="200">Size:</text>
<text x="167.1" y="200">USLetter</text>
<text x="168.1" y="202.8">E.D.A.</text>
<text x="175.7" y="202.8">9.0.8</text>
<text x="182.4" y="200">Date:</text>
<text x="245.4" y="200.2">Rev:</text>
<text x="245.4" y="202.8">Id:</text>
<text x="249.5" y="202.8">6/9</text>
</g>
<g font-size="1.8" fill="#840000">
<text x="35" y="11.9">1</text>
<text x="85" y="11.9">2</text>
<text x="135" y="11.9">3</text>
<text x="185" y="11.9">4</text>
<text x="235" y="11.9">5</text>
<text x="10.3" y="35.9">A</text>
<text x="55.8" y="35.2">MTX2</text>
<text x="85.6" y="35.2">MTX2_O</text>
<text x="267.7" y="35.9">A</text>
<text x="54.5" y="40.3">MRTS2</text>
<text x="85.6" y="40.3">MRTS2_O</text>
<text x="92.3" y="47.9">MCTS2_I</text>
<text x="92.8" y="53">MTX2_O</text>
<text x="93.3" y="50.5">MRX2_I</text>
<text x="186.2" y="53">MGP1</text>
<text x="216.4" y="53">MGP1_O</text>
<text x="91.6" y="55.6">MRTS2_O</text>
<text x="186.2" y="58.1">MGP2</text>
<text x="216.4" y="58.1">MGP2_O</text>
<text x="55.4" y="83.5">MCTS2</text>
<text x="56.4" y="78.4">MRX2</text>
<text x="91.6" y="78.4">MRX2_I</text>
<text x="91.6" y="83.5">MCTS2_I</text>
<text x="10.3" y="85.9">B</text>
<text x="267.7" y="85.9">B</text>
<text x="230.9" y="121.6">MGP2_O</text>
<text x="229" y="126.7">MEventB_I</text>
<text x="230.9" y="129.2">MGP1_O</text>
<text x="10.3" y="135.9">C</text>
<text x="267.7" y="135.9">C</text>
<text x="48.2" y="139.4">MEventA_1V8</text>
<text x="180.1" y="139.4">MEventB_1V8</text>
<text x="228.8" y="139.4">MEventB_I</text>
<text x="10.3" y="185.9">D</text>
<text x="267.7" y="185.9">D</text>
<text x="35" y="205.8">1</text>
<text x="85" y="205.8">2</text>
<text x="135" y="205.8">3</text>
<text x="185" y="205.8">4</text>
<text x="235" y="205.8">5</text>
</g>
<g font-size="1.8" fill="#006464">
<text x="67.8" y="17.4">3.3V_P</text>
<text x="73.3" y="19.9">VCCIO</text>
<text x="66" y="26.3">U8</text>
<text x="66.5" y="35.2">1A</text>
<text x="72" y="32.1" transform="rotate(-90 72 32.1)">VCCA</text>
<text x="77.1" y="32.3" transform="rotate(-90 77.1 32.3)">VCCB</text>
<text x="78.1" y="35.2">1B</text>
<text x="198.7" y="35.2">3.3V_P</text>
<text x="18.3" y="37.7">3.3V_P</text>
<text x="24.1" y="41.5">C39</text>
<text x="31" y="37.7">3.3V_P</text>
<text x="36.8" y="41.5">C40</text>
<text x="66.5" y="40.2">2A</text>
<text x="78.1" y="40.2">2B</text>
<text x="101.6" y="41.5">DF5A5.6LFU</text>
<text x="105.4" y="39">D13</text>
<text x="152.9" y="37.7">3.3V_P</text>
<text x="158.8" y="41.5">C56</text>
<text x="165.6" y="37.7">3.3V_P</text>
<text x="171.5" y="41.5">C57</text>
<text x="204.1" y="37.7">VCCIO</text>
<text x="24.1" y="44">2.2uF</text>
<text x="36.8" y="44">0.1uF</text>
<text x="55.1" y="44">3.3V_P</text>
<text x="66.5" y="45.3">DIR</text>
<text x="74.5" y="46.5" transform="rotate(-90 74.5 46.5)">GND</text>
<text x="158.8" y="44">2.2uF</text>
<text x="171.5" y="44">0.1uF</text>
<text x="196.9" y="44">U14</text>
<text x="19.6" y="52.9">GND</text>
<text x="32.3" y="52.9">GND</text>
<text x="74.7" y="49.8">74LVC2T45DC</text>
<text x="111" y="52.9">GND</text>
<text x="154.2" y="52.9">GND</text>
<text x="166.9" y="52.9">GND</text>
<text x="197.4" y="52.9">1A</text>
<text x="202.8" y="49.9" transform="rotate(-90 202.8 49.9)">VCCA</text>
<text x="207.9" y="50.1" transform="rotate(-90 207.9 50.1)">VCCB</text>
<text x="208.9" y="52.9">1B</text>
<text x="71.6" y="55.5">GND</text>
<text x="153.3" y="59.3">VCCIO</text>
<text x="166" y="59.3">VCCIO</text>
<text x="197.4" y="58">2A</text>
<text x="208.9" y="58">2B</text>
<text x="18.7" y="60.6">VCCIO</text>
<text x="24.1" y="64.4">C41</text>
<text x="31.4" y="60.6">VCCIO</text>
<text x="36.8" y="64.4">C42</text>
<text x="67.8" y="60.6">3.3V_P</text>
<text x="73.3" y="63.1">VCCIO</text>
<text x="100" y="63.1">VCCIO</text>
<text x="158.8" y="63.1">C24</text>
<text x="158.8" y="65.6">2.2uF</text>
<text x="171.5" y="63.1">C50</text>
<text x="171.5" y="65.6">0.1uF</text>
<text x="186" y="61.8">3.3V_P</text>
<text x="197.4" y="63.1">DIR</text>
<text x="205.3" y="64.3" transform="rotate(-90 205.3 64.3)">GND</text>
<text x="24.1" y="66.9">2.2uF</text>
<text x="36.8" y="66.9">0.1uF</text>
<text x="66" y="69.4">U9</text>
<text x="88.2" y="66.9">R41</text>
<text x="96.6" y="66.9">100k</text>
<text x="205.5" y="67.5">74LVC2T45DC</text>
<text x="19.6" y="75.8">GND</text>
<text x="32.3" y="75.8">GND</text>
<text x="72" y="75.3" transform="rotate(-90 72 75.3)">VCCA</text>
<text x="77.1" y="75.5" transform="rotate(-90 77.1 75.5)">VCCB</text>
<text x="88.2" y="73.3">R16</text>
<text x="96.6" y="73.3">100k</text>
<text x="154.2" y="74.5">GND</text>
<text x="166.9" y="74.5">GND</text>
<text x="202.4" y="73.3">GND</text>
<text x="66.5" y="78.3">1A</text>
<text x="66.5" y="83.4">2A</text>
<text x="78.1" y="78.3">1B</text>
<text x="78.1" y="83.4">2B</text>
<text x="66.5" y="88.5">DIR</text>
<text x="74.5" y="89.7" transform="rotate(-90 74.5 89.7)">GND</text>
<text x="56.4" y="91">GND</text>
<text x="74.7" y="92.9">74LVC2T45DC</text>
<text x="71.6" y="98.7">GND</text>
<text x="243.8" y="112.6">D14</text>
<text x="72" y="116.4">VCCIO2.8V</text>
<text x="82.9" y="116.4">1.8V</text>
<text x="199.8" y="116.4">1.8V</text>
<text x="204.1" y="119">VCCIO</text>
<text x="240.1" y="115.2">DF5A5.6LFU</text>
<text x="67.7" y="124.1">1.8V</text>
<text x="73.3" y="123.7" transform="rotate(-90 73.3 123.7)">~</text>
<text x="78.3" y="124.7" transform="rotate(-90 78.3 124.7)">A.1</text>
<text x="83.4" y="124.8" transform="rotate(-90 83.4 124.8)">B.1</text>
<text x="83.4" y="123.7" transform="rotate(-90 83.4 123.7)">~</text>
<text x="88.5" y="124.8" transform="rotate(-90 88.5 124.8)">C.1</text>
<text x="88.5" y="123.7" transform="rotate(-90 88.5 123.7)">~</text>
<text x="95.3" y="121.5">C61</text>
<text x="95.3" y="124.1">2.2uF</text>
<text x="108" y="121.5">C63</text>
<text x="108" y="124.1">0.1uF</text>
<text x="154.1" y="121.5">1.8V</text>
<text x="158.8" y="125.3">C43</text>
<text x="166.8" y="121.5">1.8V</text>
<text x="171.5" y="125.3">C44</text>
<text x="196.9" y="125.3">U12</text>
<text x="19.4" y="131.7">1.8V</text>
<text x="32.1" y="131.7">1.8V</text>
<text x="64.8" y="130.4">U10</text>
<text x="158.8" y="127.9">2.2uF</text>
<text x="171.5" y="127.9">0.1uF</text>
<text x="202.8" y="131.2" transform="rotate(-90 202.8 131.2)">VCCA</text>
<text x="207.9" y="131.3" transform="rotate(-90 207.9 131.3)">VCCB</text>
<text x="249.4" y="126.6">GND</text>
<text x="24.1" y="135.5">C59</text>
<text x="36.8" y="135.5">C62</text>
<text x="70.7" y="136.2" transform="rotate(-90 70.7 136.2)">VCCA</text>
<text x="75.8" y="136.4" transform="rotate(-90 75.8 136.4)">VCCB</text>
<text x="90.7" y="132.9">GND</text>
<text x="103.4" y="132.9">GND</text>
<text x="109.3" y="132.9">TP48</text>
<text x="118.2" y="135.5">J3</text>
<text x="197.4" y="134.2">1A</text>
<text x="208.9" y="134.2">1B</text>
<text x="218.9" y="136.8">GND</text>
<text x="24.1" y="138">2.2uF</text>
<text x="36.8" y="138">0.1uF</text>
<text x="65.3" y="139.3">1A</text>
<text x="76.8" y="139.3">1B</text>
<text x="86.3" y="143.1">R43</text>
<text x="97.4" y="143.5" transform="rotate(-90 97.4 143.5)">D.1</text>
<text x="102.5" y="142.8" transform="rotate(-90 102.5 142.8)">~</text>
<text x="124.1" y="143.2" transform="rotate(-90 124.1 143.2)">SMA_Edge</text>
<text x="153.3" y="143.1">VCCIO</text>
<text x="154.2" y="138">GND</text>
<text x="166" y="143.1">VCCIO</text>
<text x="166.9" y="138">GND</text>
<text x="197.4" y="139.3">2A</text>
<text x="208.9" y="139.3">2B</text>
<text x="224.8" y="141.8">R44</text>
<text x="19.6" y="146.9">GND</text>
<text x="32.3" y="146.9">GND</text>
<text x="65.3" y="144.4">2A</text>
<text x="65.3" y="149.5">DIR</text>
<text x="76.8" y="144.4">2B</text>
<text x="85.3" y="145.6">100k</text>
<text x="101.6" y="148.2">R47</text>
<text x="105.4" y="144.4">D15</text>
<text x="115.2" y="148.6" transform="rotate(-90 115.2 148.6)">PESD0402</text>
<text x="117.3" y="149.5">GND</text>
<text x="158.8" y="146.9">C45</text>
<text x="158.8" y="149.5">2.2uF</text>
<text x="171.5" y="146.9">C46</text>
<text x="171.5" y="149.5">0.1uF</text>
<text x="187.2" y="146.9">GND</text>
<text x="197.4" y="144.4">DIR</text>
<text x="205.3" y="145.5" transform="rotate(-90 205.3 145.5)">GND</text>
<text x="205.5" y="148.8">74LVC2T45DC</text>
<text x="224.8" y="144.4">100k</text>
<text x="56.4" y="152">GND</text>
<text x="73.3" y="150.6" transform="rotate(-90 73.3 150.6)">GND</text>
<text x="73.4" y="153.9">74LVC2T45DC</text>
<text x="81.8" y="150.7">GND</text>
<text x="90.7" y="152">GND</text>
<text x="101.6" y="150.7">49.9</text>
<text x="109.7" y="152">GND</text>
<text x="202.4" y="154.5">GND</text>
<text x="220.2" y="150.7">GND</text>
<text x="70.4" y="159.6">GND</text>
<text x="97" y="157.1">GND</text>
<text x="154.2" y="159.6">GND</text>
<text x="166.9" y="159.6">GND</text>
<text x="62.2" y="176.1">VBUS</text>
<text x="69.1" y="176.1">3.3V_P</text>
<text x="82.2" y="176.1">VCCIO</text>
<text x="91.6" y="183.7">TP40</text>
<text x="76.7" y="197.7">SW4</text>
<text x="65.2" y="200.3">DPDT_Slide_SMD_7.2x3.5mm</text>
</g>
<g font-size="1.8" fill="#a90000">
<text x="70.9" y="26.1" transform="rotate(-90 70.9 26.1)">1</text>
<text x="75.9" y="26.1" transform="rotate(-90 75.9 26.1)">8</text>
<text x="64.1" y="34">2</text>
<text x="81.8" y="34">7</text>
<text x="64.1" y="39.1">3</text>
<text x="81.8" y="39.1">6</text>
<text x="64.1" y="44.2">5</text>
<text x="201.7" y="43.9" transform="rotate(-90 201.7 43.9)">1</text>
<text x="206.8" y="43.9" transform="rotate(-90 206.8 43.9)">8</text>
<text x="73.4" y="49" transform="rotate(-90 73.4 49)">4</text>
<text x="194.9" y="51.8">2</text>
<text x="212.7" y="51.8">7</text>
<text x="194.9" y="56.9">3</text>
<text x="212.7" y="56.9">6</text>
<text x="194.9" y="62">5</text>
<text x="70.9" y="69.3" transform="rotate(-90 70.9 69.3)">1</text>
<text x="75.9" y="69.3" transform="rotate(-90 75.9 69.3)">8</text>
<text x="204.2" y="66.7" transform="rotate(-90 204.2 66.7)">4</text>
<text x="64.1" y="77.2">2</text>
<text x="81.8" y="77.2">7</text>
<text x="64.1" y="82.3">3</text>
<text x="81.8" y="82.3">6</text>
<text x="64.1" y="87.4">5</text>
<text x="73.4" y="92.1" transform="rotate(-90 73.4 92.1)">4</text>
<text x="201.7" y="125.2" transform="rotate(-90 201.7 125.2)">1</text>
<text x="206.8" y="125.2" transform="rotate(-90 206.8 125.2)">8</text>
<text x="69.6" y="130.2" transform="rotate(-90 69.6 130.2)">1</text>
<text x="74.7" y="130.2" transform="rotate(-90 74.7 130.2)">8</text>
<text x="194.9" y="133.1">2</text>
<text x="212.7" y="133.1">7</text>
<text x="62.8" y="138.2">2</text>
<text x="62.8" y="143.3">3</text>
<text x="80.6" y="138.2">7</text>
<text x="80.6" y="143.3">6</text>
<text x="194.9" y="138.2">3</text>
<text x="194.9" y="143.3">5</text>
<text x="212.7" y="138.2">6</text>
<text x="62.8" y="148.3">5</text>
<text x="204.2" y="148" transform="rotate(-90 204.2 148)">4</text>
<text x="72.1" y="153.1" transform="rotate(-90 72.1 153.1)">4</text>
<text x="74.2" y="180.1">1</text>
<text x="74.2" y="185.2">3</text>
<text x="81.8" y="182.6">2</text>
<text x="74.2" y="189">4</text>
<text x="81.8" y="191.5">5</text>
<text x="74.2" y="194.1">6</text>
</g>
<g font-size="1.8" fill="#848484">
<text x="97.9" y="36.6">I/O</text>
<text x="102.4" y="36.6">Screw</text>
<text x="109" y="36.6">Terminals</text>
<text x="228.7" y="54.4">I/O</text>
<text x="233.2" y="54.4">Screw</text>
<text x="239.9" y="54.4">Terminals</text>
<text x="103" y="79.8">I/O</text>
<text x="107.4" y="79.8">Screw</text>
<text x="114.1" y="79.8">Terminals</text>
<text x="45.7" y="115.1">For</text>
<text x="48.1" y="117.2">Open</text>
<text x="48.1" y="119.2">Close</text>
<text x="49.9" y="115.1">2.8V</text>
<text x="53.9" y="117.2">jumper</text>
<text x="54.4" y="119.2">jumper</text>
<text x="55.2" y="115.1">input:</text>
<text x="61.6" y="117.2">A</text>
<text x="62.1" y="119.2">B</text>
<text x="45.7" y="123.3">For</text>
<text x="48.1" y="125.4">Open</text>
<text x="49.9" y="123.3">1.8V</text>
<text x="53.9" y="125.4">jumper</text>
<text x="55.2" y="123.3">input:</text>
<text x="61.6" y="125.4">A</text>
<text x="48.1" y="127.4">Close</text>
<text x="54.4" y="127.4">jumper</text>
<text x="62.1" y="127.4">C</text>
<text x="240.7" y="139.4">I/O</text>
<text x="245.1" y="139.4">Screw</text>
<text x="251.8" y="139.4">Terminal</text>
<text x="102.9" y="155.8">For</text>
<text x="107.1" y="155.8">50</text>
<text x="110.7" y="155.8">Ohm</text>
<text x="116" y="155.8">input:</text>
<text x="102.9" y="157.8">Close</text>
<text x="109.2" y="157.8">jumper</text>
<text x="116.9" y="157.8">D</text>
</g>
<g font-size="1.8" fill="#840084">
<text x="24.1" y="46.6">10V</text>
<text x="36.8" y="46.6">25V</text>
<text x="100.7" y="44">3.3VWM/12VC</text>
<text x="158.8" y="46.6">10V</text>
<text x="171.5" y="46.6">25V</text>
<text x="24.1" y="49.1">20%</text>
<text x="36.8" y="49.1">20%</text>
<text x="48.9" y="52.9">A =&gt;</text>
<text x="49.3" y="50.4">A &lt;=</text>
<text x="55.5" y="52.9">B</text>
<text x="55.9" y="50.4">B</text>
<text x="57.9" y="52.9">:</text>
<text x="58.4" y="50.4">:</text>
<text x="59.7" y="52.9">DIR</text>
<text x="60.1" y="50.4">DIR</text>
<text x="66.8" y="52.9">VCCA</text>
<text x="67.2" y="50.4">GND</text>
<text x="158.8" y="49.1">20%</text>
<text x="171.5" y="49.1">20%</text>
<text x="24.1" y="69.4">10V</text>
<text x="24.1" y="72">20%</text>
<text x="36.8" y="69.4">25V</text>
<text x="36.8" y="72">20%</text>
<text x="158.8" y="68.2">10V</text>
<text x="158.8" y="70.7">20%</text>
<text x="171.5" y="68.2">25V</text>
<text x="171.5" y="70.7">20%</text>
<text x="181" y="70.7">A =&gt;</text>
<text x="181.4" y="68.2">A &lt;=</text>
<text x="187.6" y="70.7">B</text>
<text x="188" y="68.2">B</text>
<text x="190" y="70.7">:</text>
<text x="190.4" y="68.2">:</text>
<text x="191.8" y="70.7">DIR</text>
<text x="192.2" y="68.2">DIR</text>
<text x="198.8" y="70.7">VCCA</text>
<text x="199.3" y="68.2">GND</text>
<text x="49.5" y="94.8">A =&gt;</text>
<text x="50" y="92.9">A &lt;=</text>
<text x="56.1" y="94.8">B</text>
<text x="56.5" y="92.9">B</text>
<text x="59" y="92.9">:</text>
<text x="60.3" y="94.8">DIR</text>
<text x="60.8" y="92.9">DIR</text>
<text x="67.4" y="94.8">VCCA</text>
<text x="67.8" y="92.9">GND</text>
<text x="239.1" y="117.7">3.3VWM/12VC</text>
<text x="95.3" y="126.6">10V</text>
<text x="95.3" y="129.1">20%</text>
<text x="108" y="126.6">25V</text>
<text x="108" y="129.1">20%</text>
<text x="158.8" y="130.4">10V</text>
<text x="171.5" y="130.4">25V</text>
<text x="158.8" y="132.9">20%</text>
<text x="171.5" y="132.9">20%</text>
<text x="24.1" y="140.6">10V</text>
<text x="24.1" y="143.1">20%</text>
<text x="36.8" y="140.6">25V</text>
<text x="36.8" y="143.1">20%</text>
<text x="180.8" y="148.8">A &lt;=</text>
<text x="187.4" y="148.8">B</text>
<text x="191.6" y="148.8">DIR</text>
<text x="198.6" y="148.8">GND</text>
<text x="48.3" y="155.8">A =&gt;</text>
<text x="48.7" y="153.9">A &lt;=</text>
<text x="54.9" y="155.8">B</text>
<text x="55.3" y="153.9">B</text>
<text x="57.3" y="155.8">:</text>
<text x="59.1" y="155.8">DIR</text>
<text x="59.5" y="153.9">DIR</text>
<text x="66.1" y="155.8">VCCA</text>
<text x="66.6" y="153.9">GND</text>
<text x="158.8" y="152">10V</text>
<text x="158.8" y="154.5">20%</text>
<text x="171.5" y="152">25V</text>
<text x="171.5" y="154.5">20%</text>
<text x="180.4" y="150.7">A =&gt;</text>
<text x="186.9" y="150.7">B</text>
<text x="189.4" y="150.7">:</text>
<text x="191.2" y="150.7">DIR</text>
<text x="198.2" y="150.7">VCCA</text>
</g>
</svg>
